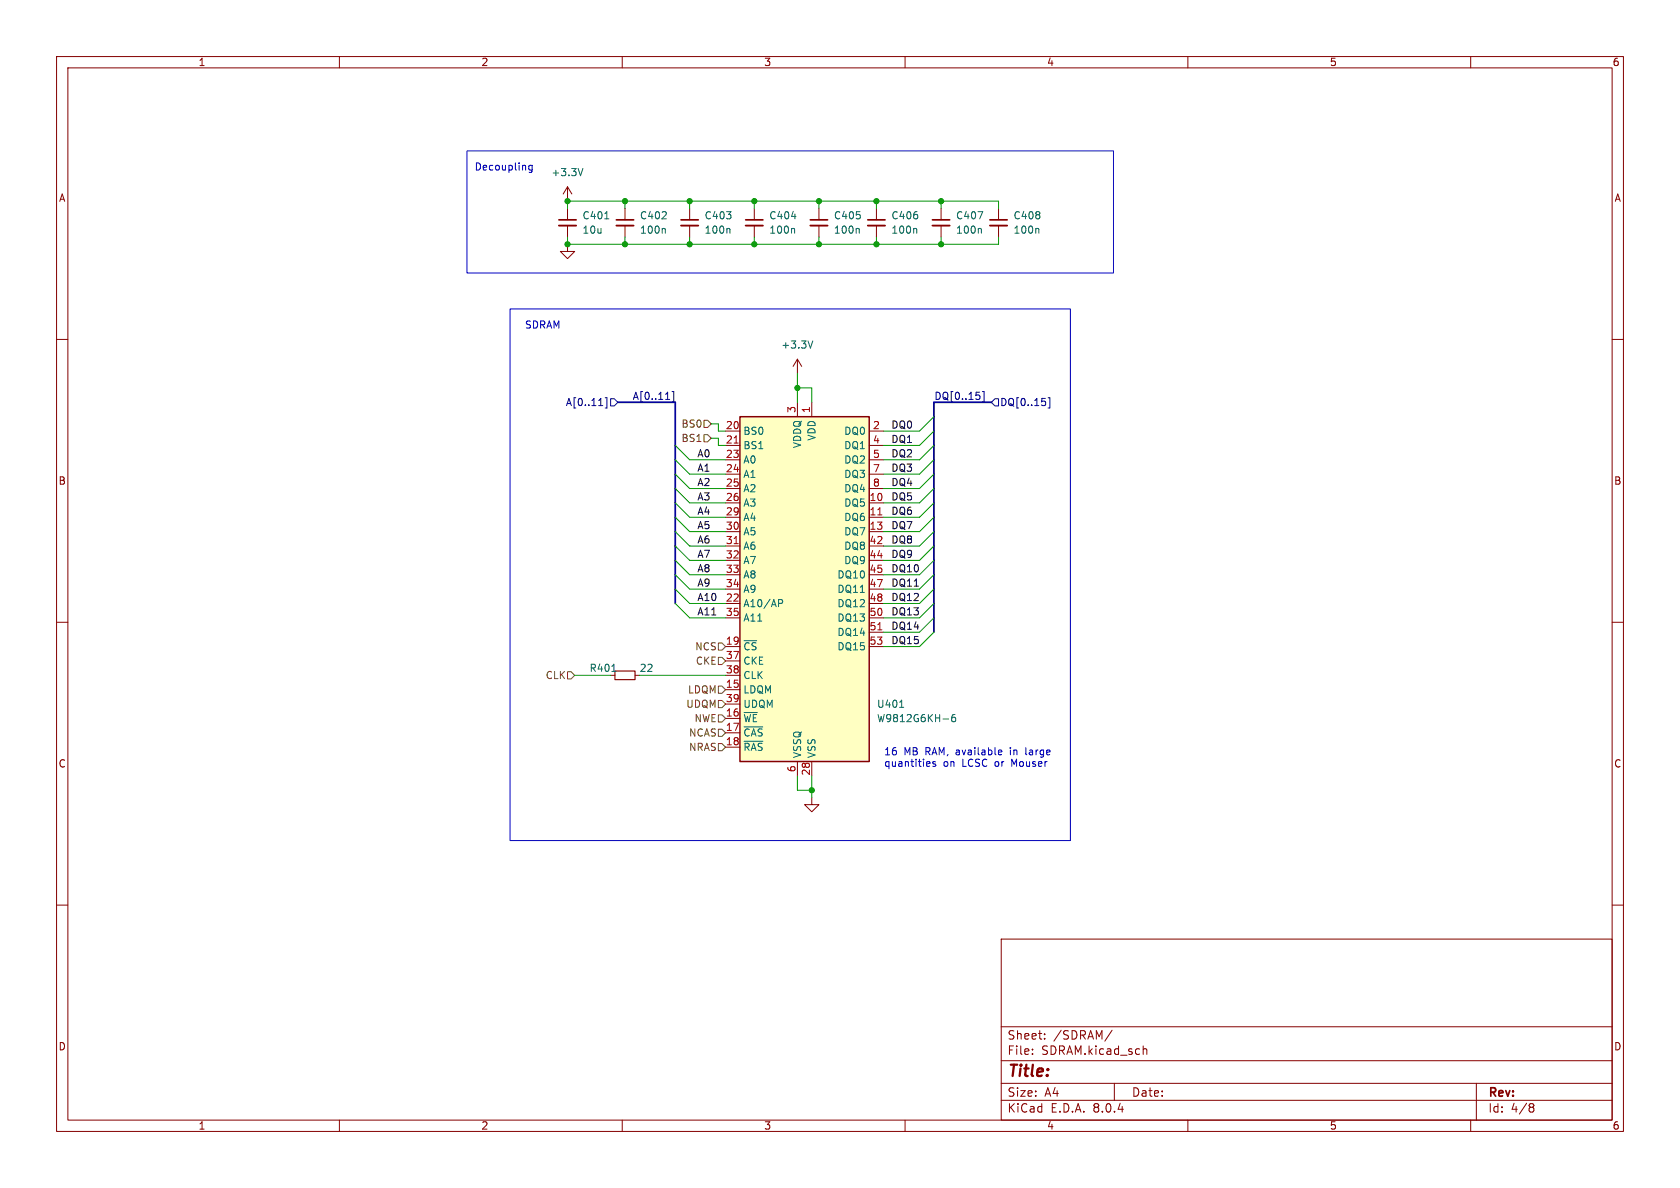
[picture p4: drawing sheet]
<svg xmlns="http://www.w3.org/2000/svg" width="297mm" height="210mm" viewBox="0 0 297 210" stroke-linecap="round" stroke-linejoin="round" font-family="sans-serif">
<g fill="none" stroke="#840000" stroke-width=".18">
<path d="M10 10h277v190h-277zM12 12h273v186h-273zM60 10v2M110 10v2M160 10v2M210 10v2M260 10v2M100.3 33v2.6M100.3 36.8v2.1M100.3 39.9v2M100.3 33l-.7 1.3M100.3 33l.8 1.3"/>
<path d="M110.5 36.8v2.1M110.5 39.9v2M121.9 36.8v2.1M121.9 39.9v2M133.3 36.8v2.1M133.3 39.9v2M144.8 36.8v2.1M144.8 39.9v2M154.9 36.8v2.1M154.9 39.9v2M166.4 36.8v2.1M166.4 39.9v2"/>
<path d="M176.5 36.8v2.1M176.5 39.9v2M10 60h2M100.3 43.2v1.3h1.3l-1.3 1.2-1.2-1.2h1.2M285 60h2M141 63.5l-.8 1.3M141 63.5v2.5M141 63.5l.7 1.3M10 110h2M107.9 119.4h.8M112.3 119.4h.7M285 110h2"/>
<path d="M10 160h2M143.5 141v1.2h1.3l-1.3 1.3-1.3-1.3h1.3M285 160h2M177 166h108v32h-108zM60 198v2M110 198v2M160 198v2M177 194.5h108M177 191.5h108M177 187.5h108M177 181.5h108M182.5 186.3v.1"/>
<path d="M182.5 185.5v.1M184.7 183.6v.1M184.7 182.8v.1M196.6 182.1l-1.3 2M197 191.5v3M202.1 184.9v1.5M202.1 185.5l.2-.1 .4 .1v.9M210 198v2M260 198v2M261 191.5v6.5M270.6 195.1h.3l.3 .3-.3 .3M270.6 195.7h.3"/>
<path d="M270.9 195.7l.2 .2 .1 .4-.3 .3h-.3"/>
</g>
<path d="M98.8 39.9h3.1M109 39.9h3M120.4 39.9h3M131.8 39.9h3.1M143.3 39.9h3M153.4 39.9h3.1M164.8 39.9h3.1M175 39.9h3.1" fill="none" stroke="#840000" stroke-width=".33"/>
<path d="M98.8 38.9h3.1M109 38.9h3M120.4 38.9h3M131.8 38.9h3.1M143.3 38.9h3M153.4 38.9h3.1M164.8 38.9h3.1M175 38.9h3.1" fill="none" stroke="#840000" stroke-width=".3"/>
<g fill="none" stroke="#006464" stroke-width=".18">
<path d="M103.1 29.8l-.5 1.3M106.9 38.7h.7M139.9 38.3h.8M172.9 37.4h.8l-.5 1.3M117.4 40.4l.2 .2v.6M128.9 40.4l.1 .2v.6M140.3 40.4l.2 .2v.6M151.7 40.4l.2 .2v.6M161.9 40.4l.2 .2v.6M173.3 40.4l.2 .2v.6M183.5 40.4l.2 .2v.6M143.7 60.3l-.4 1.2"/>
<path d="M108.2 118.7h.7"/>
</g>
<path d="M108.7 118.6h3.6v1.5h-3.6z" fill="none" stroke="#840000" stroke-width=".2"/>
<path d="M130.8 73.7h22.9v60.9h-22.9z" fill="#ffffc2"/>
<path d="M130.8 73.7h22.9v60.9h-22.9z" fill="none" stroke="#840000" stroke-width=".25"/>
<g fill="none" stroke="#840000" stroke-width=".18">
<path d="M128.3 76.2h2.5M128.3 78.7h2.5M141 71.1v2.6M143.5 71.1v2.6M153.7 76.2h2.5M153.7 78.7h2.5M128.3 88.9h2.5M128.3 91.4h2.5M128.3 94h2.5M128.3 81.3h2.5M128.3 83.8h2.5M128.3 86.4h2.5"/>
<path d="M128.3 96.5h2.5M128.3 99.1h2.5M153.7 88.9h2.5M153.7 91.4h2.5M153.7 94h2.5M153.7 81.3h2.5M153.7 83.8h2.5M153.7 86.4h2.5M153.7 96.5h2.5M153.7 99.1h2.5M128.3 114.3h2.5M128.3 106.7h2.5"/>
<path d="M128.3 101.6h2.5M128.3 104.1h2.5M128.3 109.2h2.5M128.3 116.8h2.5M128.3 119.4h2.5M153.7 114.3h2.5M153.7 106.7h2.5M153.7 101.6h2.5M153.7 104.1h2.5M153.7 109.2h2.5M153.7 111.8h2.5M128.3 121.9h2.5"/>
<path d="M128.3 127h2.5M128.3 129.5h2.5M128.3 132.1h2.5M128.3 124.5h2.5M141 134.6v2.6M143.5 134.6v2.6"/>
</g>
<path d="M129.8 78.3h.7M129.8 96.1h.7M155.2 91h.7M155.2 111.3h.7" fill="none" stroke="#a90000" stroke-width=".18"/>
<path d="M137.6 106h.5l.3 .2-.1 .4-.7 .1M131.5 128.5h3.4M131.5 131h3.4M159 125h.8M166.7 127.1h1M168.8 126.3l-.3 .1a.86 .86 0 0 0 0 1.2l.4-.1 .1-.5-.3-.2-.3 .1-.2 .1" fill="none" stroke="#006464" stroke-width=".18"/>
<path d="M124.5 76.8h.6l.6 .7-.6 .6h-.6zM124.5 74.3h.6l.6 .6-.6 .7h-.6zM100.3 118.7h.7l.6 .7-.6 .6h-.7zM127 113.7h.6l.7 .6-.7 .6h-.6zM127 116.2h.6l.7 .6-.7 .7h-.6zM127 128.9h.6l.7 .6-.7 .7h-.6zM127 123.8h.6l.7 .7-.7 .6h-.6zM127 121.3h.6l.7 .6-.7 .7h-.6zM127 126.4h.6l.7 .6-.7 .6h-.6zM127 131.4h.6l.7 .7-.7 .6h-.6z" fill="none" stroke="#725600" stroke-width=".18"/>
<path d="M105.8 71.7h.8M107 70.3h.3v1.8h-.3M107.9 70.5h.7l.6 .6-.6 .7h-.7zM117.7 70.6h.7M118.8 69.2h.3v1.8h-.3M172.6 69.3h.6M173.1 69.9l.1 .2-.1 .4M173.7 69.2h.3v1.8h-.3M175.3 71.1l.6-.6h.6v1.3h-.6zM184.2 70.4h.6M184.7 71l.2 .2-.2 .4M185.3 70.3h.3v1.8h-.3" fill="none" stroke="#000084" stroke-width=".18"/>
<path d="M82.5 26.7h114.3v21.6h-114.3zM94.1 29.2v1l-.3 .3-.3-.1M94.1 29.3l-.4-.1-.2 .3 .1 .5h.5M90.2 54.6h99v94h-99zM164.2 134.6l.2 .3-.6 .2M164.4 135.4l-.2 .1M165.4 134.7l-.3-.1-.2 .2 .1 .2 .4 .1v.3h-.5M176.7 132.6h.4v.3l-.6 .1M177.1 133.4h-.4M181.3 132.2v1.1l.2 .1" fill="none" stroke="#0000c2" stroke-width=".18"/>
<path d="M109.2 71.1h10.2v35.6M175.3 71.1h-10.2v40.7" fill="none" stroke="#000084" stroke-width=".3"/>
<g fill="none" stroke="#009600" stroke-width=".18">
<path d="M100.3 36.8v-1.2h76.2v1.2M110.5 35.6v1.2M121.9 35.6v1.2M133.3 35.6v1.2M144.8 35.6v1.2M154.9 35.6v1.2M166.4 35.6v1.2M100.3 41.9v1.3h76.2v-1.3M110.5 41.9v1.3M121.9 41.9v1.3M133.3 41.9v1.3M144.8 41.9v1.3"/>
<path d="M154.9 41.9v1.3M166.4 41.9v1.3M119.4 78.7l2.5 2.6h6.4M125.7 77.5h1.3v1.2h1.3M125.7 74.9h1.3v1.3h1.3M141 66v5.1M141 68.6h2.5v2.5M165.1 76.2l-2.5 2.5h-6.4M165.1 78.7l-2.5 2.6h-6.4M165.1 73.7l-2.5 2.5h-6.4M119.4 81.3l2.5 2.5h6.4M119.4 86.4l2.5 2.5h6.4"/>
<path d="M119.4 96.5l2.5 2.6h6.4M119.4 99.1l2.5 2.5h6.4M119.4 88.9l2.5 2.5h6.4M119.4 83.8l2.5 2.6h6.4M119.4 91.4l2.5 2.6h6.4M119.4 94l2.5 2.5h6.4M165.1 81.3l-2.5 2.5h-6.4M165.1 86.4l-2.5 2.5h-6.4M165.1 96.5l-2.5 2.6h-6.4M165.1 99.1l-2.5 2.5h-6.4M165.1 88.9l-2.5 2.5h-6.4M165.1 83.8l-2.5 2.6h-6.4"/>
<path d="M165.1 91.4l-2.5 2.6h-6.4M165.1 94l-2.5 2.5h-6.4M101.6 119.4h6.3M113 119.4h15.3M119.4 104.1l2.5 2.6h6.4M119.4 106.7l2.5 2.5h6.4M119.4 101.6l2.5 2.5h6.4M165.1 104.1l-2.5 2.6h-6.4M165.1 106.7l-2.5 2.5h-6.4M165.1 101.6l-2.5 2.5h-6.4M165.1 109.2l-2.5 2.6h-6.4M165.1 111.8l-2.5 2.5h-6.4"/>
<path d="M141 137.2v2.5h2.5M143.5 137.2v3.8"/>
</g>
<g fill="#009600" stroke="#009600" stroke-width=".18">
<circle cx="166.4" cy="35.6" r=".46"/>
<circle cx="144.8" cy="43.2" r=".46"/>
<circle cx="154.9" cy="43.2" r=".46"/>
<circle cx="166.4" cy="43.2" r=".46"/>
<circle cx="141" cy="68.6" r=".46"/>
<circle cx="154.9" cy="35.6" r=".46"/>
<circle cx="144.8" cy="35.6" r=".46"/>
<circle cx="143.5" cy="139.7" r=".46"/>
<circle cx="100.3" cy="43.2" r=".46"/>
<circle cx="110.5" cy="43.2" r=".46"/>
<circle cx="110.5" cy="35.6" r=".46"/>
<circle cx="100.3" cy="35.6" r=".46"/>
<circle cx="133.3" cy="35.6" r=".46"/>
<circle cx="133.3" cy="43.2" r=".46"/>
<circle cx="121.9" cy="35.6" r=".46"/>
<circle cx="121.9" cy="43.2" r=".46"/>
</g>
<text font-size="2.8" fill="#840000" x="178" y="190.9">Title:</text>
<g font-size="2.1" fill="#840000">
<text x="178" y="184">Sheet:</text>
<text x="186.2" y="184">/SDRAM/</text>
<text x="178" y="186.7">File:</text>
<text x="184.1" y="186.7">SDRAM.kicad_sch</text>
<text x="178" y="196.9">KiCad</text>
<text x="178" y="194.1">Size:</text>
<text x="184.7" y="194.1">A4</text>
<text x="185.7" y="196.9">E.D.A.</text>
<text x="193.3" y="196.9">8.0.4</text>
<text x="200" y="194.1">Date:</text>
<text x="263" y="194.3">Rev:</text>
<text x="263" y="196.9">Id:</text>
<text x="267.1" y="196.9">4/8</text>
</g>
<g font-size="1.8" fill="#840000">
<text x="35" y="11.9">1</text>
<text x="85" y="11.9">2</text>
<text x="135" y="11.9">3</text>
<text x="185" y="11.9">4</text>
<text x="235" y="11.9">5</text>
<text x="285" y="11.9">6</text>
<text x="10.3" y="35.9">A</text>
<text x="285.3" y="35.9">A</text>
<text x="10.3" y="85.9">B</text>
<text x="285.3" y="85.9">B</text>
<text x="10.3" y="135.9">C</text>
<text x="285.3" y="135.9">C</text>
<text x="10.3" y="185.9">D</text>
<text x="285.3" y="185.9">D</text>
<text x="35" y="199.9">1</text>
<text x="85" y="199.9">2</text>
<text x="135" y="199.9">3</text>
<text x="185" y="199.9">4</text>
<text x="235" y="199.9">5</text>
<text x="285" y="199.9">6</text>
</g>
<g font-size="1.8" fill="#0000c2">
<text x="83.8" y="30.2">Decoupling</text>
<text x="92.7" y="58.2">SDRAM</text>
<text x="156.2" y="133.6">16</text>
<text x="156.2" y="135.6">quantities</text>
<text x="159.8" y="133.6">MB</text>
<text x="163.7" y="133.6">RAM, available</text>
<text x="166.8" y="135.6">on</text>
<text x="170.2" y="135.6">LCSC or</text>
<text x="179" y="133.6">in</text>
<text x="179.3" y="135.6">Mouser</text>
<text x="182" y="133.6">large</text>
</g>
<g font-size="1.8" fill="#006464">
<text x="97.4" y="31.3">+3.3V</text>
<text x="102.9" y="39">C401</text>
<text x="102.9" y="41.5">10u</text>
<text x="113" y="39">C402</text>
<text x="113" y="41.5">100n</text>
<text x="124.5" y="39">C403</text>
<text x="124.5" y="41.5">100n</text>
<text x="135.9" y="39">C404</text>
<text x="135.9" y="41.5">100n</text>
<text x="147.3" y="39">C405</text>
<text x="147.3" y="41.5">100n</text>
<text x="157.5" y="39">C406</text>
<text x="157.5" y="41.5">100n</text>
<text x="168.9" y="39">C407</text>
<text x="168.9" y="41.5">100n</text>
<text x="179.1" y="39">C408</text>
<text x="179.1" y="41.5">100n</text>
<text x="138" y="61.8">+3.3V</text>
<text x="131.3" y="77.1">BS0</text>
<text x="144.4" y="78" transform="rotate(-90 144.4 78)">VDD</text>
<text x="149.1" y="77.1">DQ0</text>
<text x="131.3" y="79.6">BS1</text>
<text x="131.3" y="82.1">A0</text>
<text x="141.8" y="79.3" transform="rotate(-90 141.8 79.3)">VDDQ</text>
<text x="149.1" y="79.6">DQ1</text>
<text x="149.1" y="82.1">DQ2</text>
<text x="131.3" y="84.7">A1</text>
<text x="131.3" y="87.2">A2</text>
<text x="131.3" y="89.8">A3</text>
<text x="149.1" y="89.8">DQ5</text>
<text x="149.1" y="84.7">DQ3</text>
<text x="149.1" y="87.2">DQ4</text>
<text x="131.3" y="92.3">A4</text>
<text x="131.3" y="94.8">A5</text>
<text x="149.1" y="92.3">DQ6</text>
<text x="149.1" y="94.8">DQ7</text>
<text x="131.3" y="97.4">A6</text>
<text x="131.3" y="99.9">A7</text>
<text x="149.1" y="97.4">DQ8</text>
<text x="149.1" y="99.9">DQ9</text>
<text x="131.3" y="107.5">A10/AP</text>
<text x="131.3" y="102.5">A8</text>
<text x="131.3" y="105">A9</text>
<text x="147.9" y="102.5">DQ10</text>
<text x="147.9" y="105">DQ11</text>
<text x="147.9" y="107.5">DQ12</text>
<text x="131.3" y="110.1">A11</text>
<text x="147.9" y="110.1">DQ13</text>
<text x="147.9" y="112.6">DQ14</text>
<text x="104.1" y="119">R401</text>
<text x="113" y="119">22</text>
<text x="131.3" y="115.2">~{CS}</text>
<text x="131.3" y="117.7">CKE</text>
<text x="147.9" y="115.2">DQ15</text>
<text x="131.3" y="122.8">LDQM</text>
<text x="131.3" y="120.2">CLK</text>
<text x="131.3" y="125.3">UDQM</text>
<text x="154.9" y="125.3">U401</text>
<text x="131.3" y="127.9">~{WE}</text>
<text x="131.3" y="130.4">~{CAS}</text>
<text x="154.9" y="127.9">W9812G6KH-6</text>
<text x="131.3" y="132.9">~{RAS}</text>
<text x="141.8" y="134.1" transform="rotate(-90 141.8 134.1)">VSSQ</text>
<text x="144.4" y="134.1" transform="rotate(-90 144.4 134.1)">VSS</text>
</g>
<g font-size="1.8" fill="#000084">
<text x="99.9" y="72">A[0..11]</text>
<text x="111.8" y="70.8">A[0..11]</text>
<text x="165.1" y="70.8">DQ[0..15]</text>
<text x="176.7" y="72">DQ[0..15]</text>
</g>
<g font-size="1.8" fill="#725600">
<text x="120.4" y="75.8">BS0</text>
<text x="120.4" y="78.3">BS1</text>
<text x="122.8" y="115.2">NCS</text>
<text x="122.9" y="117.7">CKE</text>
<text x="96.4" y="120.2">CLK</text>
<text x="121.2" y="125.3">UDQM</text>
<text x="121.5" y="122.8">LDQM</text>
<text x="121.7" y="130.4">NCAS</text>
<text x="122.7" y="127.9">NWE</text>
<text x="121.7" y="132.9">NRAS</text>
</g>
<g font-size="1.8" fill="#a90000">
<text x="128.2" y="75.9">20</text>
<text x="140.7" y="73.1" transform="rotate(-90 140.7 73.1)">3</text>
<text x="143.3" y="73.1" transform="rotate(-90 143.3 73.1)">1</text>
<text x="154.2" y="75.9">2</text>
<text x="128.2" y="78.5">21</text>
<text x="128.2" y="81">23</text>
<text x="128.2" y="83.6">24</text>
<text x="154.2" y="78.5">4</text>
<text x="154.2" y="81">5</text>
<text x="154.2" y="83.6">7</text>
<text x="128.2" y="86.1">25</text>
<text x="128.2" y="88.6">26</text>
<text x="153.6" y="88.6">10</text>
<text x="154.2" y="86.1">8</text>
<text x="128.2" y="91.2">29</text>
<text x="128.2" y="93.7">30</text>
<text x="153.6" y="91.2">11</text>
<text x="153.6" y="93.7">13</text>
<text x="128.2" y="96.3">31</text>
<text x="128.2" y="98.8">32</text>
<text x="128.2" y="101.3">33</text>
<text x="153.6" y="96.3">42</text>
<text x="153.6" y="98.8">44</text>
<text x="153.6" y="101.3">45</text>
<text x="128.2" y="106.4">22</text>
<text x="128.2" y="103.9">34</text>
<text x="153.6" y="103.9">47</text>
<text x="153.6" y="106.4">48</text>
<text x="128.2" y="109">35</text>
<text x="153.6" y="109">50</text>
<text x="153.6" y="111.5">51</text>
<text x="128.2" y="114">19</text>
<text x="128.2" y="116.6">37</text>
<text x="128.2" y="119.1">38</text>
<text x="153.6" y="114">53</text>
<text x="128.2" y="121.7">15</text>
<text x="128.2" y="124.2">39</text>
<text x="128.2" y="126.7">16</text>
<text x="128.2" y="129.3">17</text>
<text x="128.2" y="131.8">18</text>
<text x="140.7" y="136.6" transform="rotate(-90 140.7 136.6)">6</text>
<text x="143.3" y="137.2" transform="rotate(-90 143.3 137.2)">28</text>
</g>
<g font-size="1.8" fill="#0f0f0f">
<text x="157.5" y="75.9">DQ0</text>
<text x="123.2" y="80.9">A0</text>
<text x="123.2" y="83.5">A1</text>
<text x="157.5" y="80.9">DQ2</text>
<text x="157.5" y="78.4">DQ1</text>
<text x="157.5" y="83.5">DQ3</text>
<text x="123.2" y="88.6">A3</text>
<text x="123.2" y="86">A2</text>
<text x="157.5" y="86">DQ4</text>
<text x="157.5" y="88.6">DQ5</text>
<text x="123.2" y="91.1">A4</text>
<text x="123.2" y="93.6">A5</text>
<text x="157.5" y="91.1">DQ6</text>
<text x="157.5" y="93.6">DQ7</text>
<text x="123.2" y="101.3">A8</text>
<text x="123.2" y="96.2">A6</text>
<text x="123.2" y="98.7">A7</text>
<text x="157.5" y="96.2">DQ8</text>
<text x="157.5" y="101.3">DQ10</text>
<text x="157.5" y="98.7">DQ9</text>
<text x="123.2" y="103.8">A9</text>
<text x="123.2" y="106.3">A10</text>
<text x="157.5" y="106.3">DQ12</text>
<text x="157.5" y="103.8">DQ11</text>
<text x="123.2" y="108.9">A11</text>
<text x="157.5" y="108.9">DQ13</text>
<text x="157.5" y="114">DQ15</text>
<text x="157.5" y="111.4">DQ14</text>
</g>
</svg>
